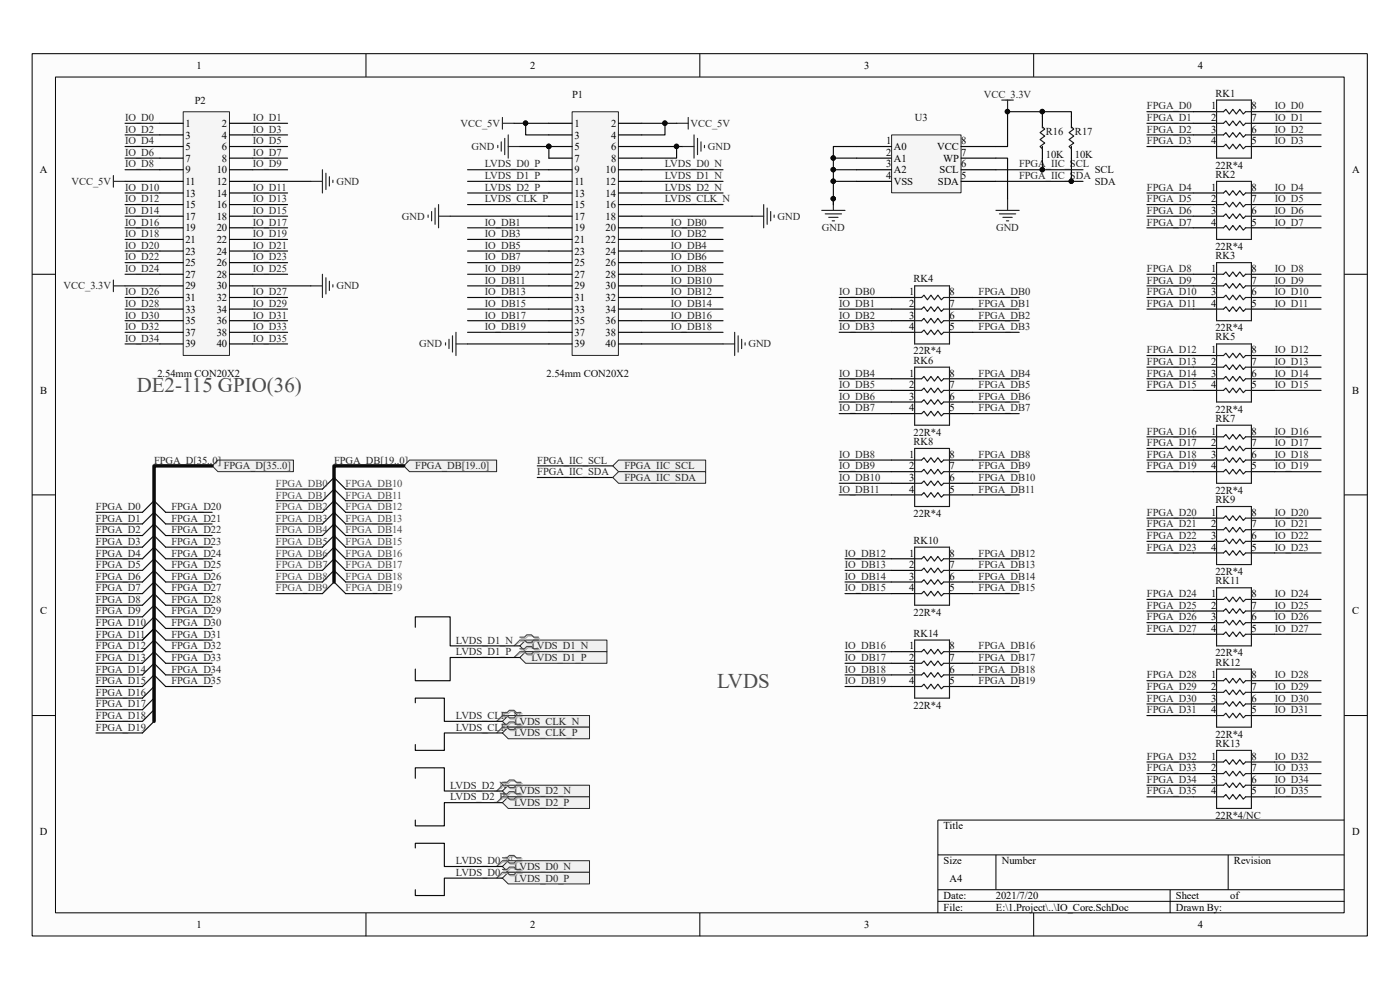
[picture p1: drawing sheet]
<svg xmlns="http://www.w3.org/2000/svg" width="297mm" height="210mm" viewBox="0 0 297 210" stroke-linecap="round" stroke-linejoin="round" font-family="sans-serif">
<path d="M6.9 11.4h283.2v187.1h-283.2z" fill="#fcfcfc"/>
<path d="M6.8 11.4h283.3v187.1h-283.3z" fill="none" stroke="#000" stroke-width=".21"/>
<path d="M11.8 16.4h273.4v177.2h-273.4z" fill="#fcfcfc"/>
<g fill="none" stroke="#000" stroke-width=".21">
<path d="M11.8 16.3h273.4v177.3h-273.4zM77.6 11.4v4.9M148.5 11.4v4.9M219.3 11.4v4.9M6.8 58.2h4.9M285.2 58.2h4.9M6.8 105h4.9M285.2 105h4.9M6.8 151.8h4.9M285.2 151.8h4.9M285.2 174h-86.2v19.7M77.6 193.7v4.9"/>
<path d="M148.5 193.7v4.9M199 181.3h86.2M199 188.7h86.2M199 191.2h86.2M211.3 181.3v7.4M219.3 193.7v4.9M248.2 188.7v5M260.6 181.3v7.4"/>
</g>
<g fill="none" stroke="#0e0e0e" stroke-width=".25">
<path d="M30.2 118.5l2.5-2.4 2.4 2.4M30.2 116.1l2.5-2.5 2.4 2.5M30.2 113.6l2.5-2.5 2.4 2.5M30.2 111.1l2.5-2.4 2.4 2.4M30.2 108.7l2.5-2.5 2.4 2.5M30.2 138.2l2.5-2.4 2.4 2.4M30.2 135.8l2.5-2.5 2.4 2.5M30.2 133.3l2.5-2.5 2.4 2.5M30.2 130.8l2.5-2.4 2.4 2.4M30.2 128.4l2.5-2.5 2.4 2.5M30.2 125.9l2.5-2.4 2.4 2.4M30.2 123.5l2.5-2.5 2.4 2.5"/>
<path d="M30.2 121l2.5-2.5 2.4 2.5M30.2 145.6l2.5-2.4 2.4 2.4M30.2 143.2l2.5-2.5 2.4 2.5M30.2 140.7l2.5-2.5 2.4 2.5M32.7 153l-2.5 2.5M32.7 150.6l-2.5 2.4M32.7 148.1l-2.5 2.5M32.7 145.6l-2.5 2.5"/>
</g>
<path d="M38.9 23.7h9.8v51.7h-9.8z" fill="#f5f5f5"/>
<path d="M38.9 23.7h9.8v51.7h-9.8z" fill="none" stroke="#262626" stroke-width=".21"/>
<g fill="none" stroke="#000" stroke-width=".25">
<path d="M33.9 26.2h4.9M33.9 28.6h4.9M33.9 31.1h4.9M33.9 33.5h4.9M33.9 36h4.9M33.9 38.5h4.9M48.7 26.2h4.9M48.7 28.6h4.9M48.7 31.1h4.9M48.7 33.5h4.9M48.7 36h4.9M48.7 38.5h4.9"/>
<path d="M253.2 26.2h4.9M253.2 28.6h4.9M253.2 31.1h4.9M253.2 23.7h4.9M265.5 26.2h4.9M265.5 28.6h4.9M265.5 31.1h4.9M265.5 23.7h4.9M33.9 40.9h4.9M33.9 43.4h4.9M33.9 45.9h4.9M33.9 48.3h4.9"/>
<path d="M33.9 50.8h4.9M33.9 53.3h4.9M33.9 55.7h4.9M33.9 58.2h4.9M48.7 40.9h4.9M48.7 43.4h4.9M48.7 45.9h4.9M48.7 48.3h4.9M48.7 50.8h4.9M48.7 53.3h4.9M48.7 55.7h4.9M48.7 58.2h4.9"/>
<path d="M253.2 40.9h4.9M253.2 43.4h4.9M253.2 45.9h4.9M253.2 48.3h4.9M253.2 58.2h4.9M265.5 40.9h4.9M265.5 43.4h4.9M265.5 45.9h4.9M265.5 48.3h4.9M265.5 58.2h4.9M33.9 60.6h4.9M33.9 63.1h4.9"/>
<path d="M33.9 65.6h4.9M33.9 68h4.9M33.9 70.5h4.9M33.9 73h4.9M48.7 60.6h4.9M48.7 63.1h4.9M48.7 65.6h4.9M48.7 68h4.9M48.7 70.5h4.9M48.7 73h4.9M189.1 63.1h4.9M189.1 65.6h4.9"/>
<path d="M189.1 68h4.9M189.1 70.5h4.9M201.4 63.1h5M201.4 65.6h5M201.4 68h5M201.4 70.5h5M253.2 60.6h4.9M253.2 63.1h4.9M253.2 65.6h4.9M253.2 75.4h4.9M253.2 77.9h4.9M265.5 60.6h4.9"/>
<path d="M265.5 63.1h4.9M265.5 65.6h4.9M265.5 75.4h4.9M265.5 77.9h4.9M189.1 80.3h4.9M189.1 82.8h4.9M189.1 97.6h4.9M189.1 85.3h4.9M189.1 87.7h4.9M201.4 80.3h5M201.4 82.8h5M201.4 97.6h5"/>
<path d="M201.4 85.3h5M201.4 87.7h5M253.2 80.3h4.9M253.2 82.8h4.9M253.2 92.7h4.9M253.2 95.1h4.9M253.2 97.6h4.9M265.5 80.3h4.9M265.5 82.8h4.9M265.5 92.7h4.9M265.5 95.1h4.9M265.5 97.6h4.9"/>
<path d="M189.1 100.1h4.9M189.1 102.5h4.9M189.1 105h4.9M189.1 118.5h4.9M201.4 100.1h5M201.4 102.5h5M201.4 105h5M201.4 118.5h5M253.2 100.1h4.9M253.2 109.9h4.9M253.2 112.4h4.9M253.2 114.8h4.9"/>
<path d="M253.2 117.3h4.9M265.5 100.1h4.9M265.5 109.9h4.9M265.5 112.4h4.9M265.5 114.8h4.9M265.5 117.3h4.9M189.1 121h4.9M189.1 123.5h4.9M189.1 125.9h4.9M201.4 121h5M201.4 123.5h5M201.4 125.9h5"/>
<path d="M253.2 127.1h4.9M253.2 129.6h4.9M253.2 132.1h4.9M253.2 134.5h4.9M265.5 127.1h4.9M265.5 129.6h4.9M265.5 132.1h4.9M265.5 134.5h4.9M253.2 144.4h4.9M253.2 146.9h4.9M253.2 149.3h4.9M253.2 151.8h4.9"/>
<path d="M265.5 144.4h4.9M265.5 146.9h4.9M265.5 149.3h4.9M265.5 151.8h4.9M253.2 161.6h4.9M253.2 164.1h4.9M253.2 166.6h4.9M253.2 169h4.9M265.5 161.6h4.9M265.5 164.1h4.9M265.5 166.6h4.9M265.5 169h4.9"/>
</g>
<g fill="none" stroke="#262626" stroke-width=".25">
<path d="M24.1 37.2v2.5M24.1 38.5h2.4M65.9 38.5h2.5M68.4 36v4.9M69.1 36.7v3.5M69.9 37.5v2M70.6 38.2v.5M24.1 59.4v2.5M68.4 58.2v4.9M69.1 58.9v3.5M69.9 59.7v1.9M24.1 60.6h2.4"/>
<path d="M65.9 60.6h2.5M70.6 60.4v.5"/>
</g>
<g fill="none" stroke="#1c1c1c" stroke-width=".25">
<path d="M258.1 23.7h1.5l.5-.5 .7 1 .7-1 .8 1 .7-1 .8 1 .4-.5h1.3M258.1 26.2h1.5l.5-.5 .7 .9 .7-.9 .8 .9 .7-.9 .8 .9 .4-.4h1.3M258.1 28.6h1.5l.5-.5 .7 1 .7-1 .8 1 .7-1 .8 1 .4-.5h1.3M258.1 31.1h1.5l.5-.5 .7 1 .7-1 .8 1 .7-1 .8 1 .4-.5h1.3M258.1 21.2h7.4v12.3h-7.4zM258.1 38.5h7.4v12.3h-7.4zM258.1 40.9h1.5l.5-.5 .7 1 .7-1 .8 1 .7-1 .8 1 .4-.5h1.3M258.1 43.4h1.5l.5-.5 .7 1 .7-1 .8 1 .7-1 .8 1 .4-.5h1.3M258.1 45.9h1.5l.5-.5 .7 1 .7-1 .8 1 .7-1 .8 1 .4-.5h1.3M258.1 48.3h1.5l.5-.5 .7 1 .7-1 .8 1 .7-1 .8 1 .4-.5h1.3M258.1 58.2h1.5l.5-.5 .7 1 .7-1 .8 1 .7-1 .8 1 .4-.5h1.3M258.1 55.7h7.4v12.3h-7.4z"/>
<path d="M194 63.1h1.5l.5-.5 .7 1 .8-1 .7 1 .8-1 .7 1 .5-.5h1.2M194 65.6h1.5l.5-.5 .7 1 .8-1 .7 1 .8-1 .7 1 .5-.5h1.2M194 68h1.5l.5-.5 .7 1 .8-1 .7 1 .8-1 .7 1 .5-.5h1.2M194 70.5h1.5l.5-.5 .7 1 .8-1 .7 1 .8-1 .7 1 .5-.5h1.2M194 60.6h7.4v12.4h-7.4zM194 77.9h7.4v12.3h-7.4zM258.1 60.6h1.5l.5-.5 .7 1 .7-1 .8 1 .7-1 .8 1 .4-.5h1.3M258.1 63.1h1.5l.5-.5 .7 1 .7-1 .8 1 .7-1 .8 1 .4-.5h1.3M258.1 65.6h1.5l.5-.5 .7 1 .7-1 .8 1 .7-1 .8 1 .4-.5h1.3M258.1 75.4h1.5l.5-.5 .7 1 .7-1 .8 1 .7-1 .8 1 .4-.5h1.3M258.1 77.9h1.5l.5-.5 .7 1 .7-1 .8 1 .7-1 .8 1 .4-.5h1.3M258.1 73h7.4v12.3h-7.4z"/>
<path d="M194 80.3h1.5l.5-.4 .7 .9 .8-.9 .7 .9 .8-.9 .7 .9 .5-.5h1.2M194 82.8h1.5l.5-.5 .7 1 .8-1 .7 1 .8-1 .7 1 .5-.5h1.2M194 85.3h1.5l.5-.5 .7 1 .8-1 .7 1 .8-1 .7 1 .5-.5h1.2M194 87.7h1.5l.5-.5 .7 1 .8-1 .7 1 .8-1 .7 1 .5-.5h1.2M194 97.6h1.5l.5-.5 .7 1 .8-1 .7 1 .8-1 .7 1 .5-.5h1.2M194 95.1h7.4v12.3h-7.4zM258.1 80.3h1.5l.5-.4 .7 .9 .7-.9 .8 .9 .7-.9 .8 .9 .4-.5h1.3M258.1 82.8h1.5l.5-.5 .7 1 .7-1 .8 1 .7-1 .8 1 .4-.5h1.3M258.1 92.7h1.5l.5-.5 .7 1 .7-1 .8 1 .7-1 .8 1 .4-.5h1.3M258.1 95.1h1.5l.5-.5 .7 1 .7-1 .8 1 .7-1 .8 1 .4-.5h1.3M258.1 97.6h1.5l.5-.5 .7 1 .7-1 .8 1 .7-1 .8 1 .4-.5h1.3M258.1 90.2h7.4v12.3h-7.4z"/>
<path d="M194 100.1h1.5l.5-.5 .7 .9 .8-.9 .7 .9 .8-.9 .7 .9 .5-.4h1.2M194 102.5h1.5l.5-.5 .7 1 .8-1 .7 1 .8-1 .7 1 .5-.5h1.2M194 105h1.5l.5-.5 .7 1 .8-1 .7 1 .8-1 .7 1 .5-.5h1.2M194 118.5h1.5l.5-.5 .7 1 .8-1 .7 1 .8-1 .7 1 .5-.5h1.2M194 116.1h7.4v12.3h-7.4zM258.1 100.1h1.5l.5-.5 .7 .9 .7-.9 .8 .9 .7-.9 .8 .9 .4-.4h1.3M258.1 109.9h1.5l.5-.5 .7 1 .7-1 .8 1 .7-1 .8 1 .4-.5h1.3M258.1 112.4h1.5l.5-.5 .7 1 .7-1 .8 1 .7-1 .8 1 .4-.5h1.3M258.1 114.8h1.5l.5-.5 .7 1 .7-1 .8 1 .7-1 .8 1 .4-.5h1.3M258.1 117.3h1.5l.5-.5 .7 1 .7-1 .8 1 .7-1 .8 1 .4-.5h1.3M258.1 107.4h7.4v12.4h-7.4zM194 121h1.5l.5-.5 .7 1 .8-1 .7 1 .8-1 .7 1 .5-.5h1.2"/>
<path d="M194 123.5h1.5l.5-.5 .7 .9 .8-.9 .7 .9 .8-.9 .7 .9 .5-.4h1.2M194 125.9h1.5l.5-.5 .7 1 .8-1 .7 1 .8-1 .7 1 .5-.5h1.2M258.1 127.1h1.5l.5-.4 .7 .9 .7-.9 .8 .9 .7-.9 .8 .9 .4-.5h1.3M258.1 129.6h1.5l.5-.5 .7 1 .7-1 .8 1 .7-1 .8 1 .4-.5h1.3M258.1 132.1h1.5l.5-.5 .7 1 .7-1 .8 1 .7-1 .8 1 .4-.5h1.3M258.1 134.5h1.5l.5-.5 .7 1 .7-1 .8 1 .7-1 .8 1 .4-.5h1.3M258.1 124.7h7.4v12.3h-7.4zM258.1 144.4h1.5l.5-.5 .7 1 .7-1 .8 1 .7-1 .8 1 .4-.5h1.3M258.1 146.9h1.5l.5-.5 .7 .9 .7-.9 .8 .9 .7-.9 .8 .9 .4-.4h1.3M258.1 149.3h1.5l.5-.5 .7 1 .7-1 .8 1 .7-1 .8 1 .4-.5h1.3M258.1 151.8h1.5l.5-.5 .7 1 .7-1 .8 1 .7-1 .8 1 .4-.5h1.3M258.1 141.9h7.4v12.3h-7.4z"/>
<path d="M258.1 159.2h7.4v12.3h-7.4zM258.1 161.6h1.5l.5-.5 .7 1 .7-1 .8 1 .7-1 .8 1 .4-.5h1.3M258.1 164.1h1.5l.5-.5 .7 1 .7-1 .8 1 .7-1 .8 1 .4-.5h1.3M258.1 166.6h1.5l.5-.5 .7 1 .7-1 .8 1 .7-1 .8 1 .4-.5h1.3M258.1 169h1.5l.5-.5 .7 1 .7-1 .8 1 .7-1 .8 1 .4-.5h1.3"/>
</g>
<g fill="#f0f0f0" stroke="#262626" stroke-width=".21">
<path d="M111.5 135.8h17.3v2.4h-17.3l-1.2-1.2z" fill-rule="evenodd"/>
<path d="M111.5 138.2h17.3v2.5h-17.3l-1.2-1.2z" fill-rule="evenodd"/>
<path d="M106.6 153l1.2-1.2h17.3v2.4h-17.3z" fill-rule="evenodd"/>
<path d="M106.6 155.5l1.2-1.3h17.3v2.5h-17.3z" fill-rule="evenodd"/>
<path d="M106.6 167.8l1.2-1.2h17.3v2.4h-17.3z" fill-rule="evenodd"/>
<path d="M106.6 170.3l1.2-1.3h17.3v2.5h-17.3z" fill-rule="evenodd"/>
<path d="M106.6 183.8l1.2-1.2h17.3v2.4h-17.3z" fill-rule="evenodd"/>
<path d="M106.6 186.3l1.2-1.3h17.3v2.5h-17.3z" fill-rule="evenodd"/>
<path d="M46.2 97.6h16v2.5h-16l-1.2-1.3z" fill-rule="evenodd"/>
</g>
<g fill="none" stroke="#aeaeae" stroke-width=".25">
<path d="M110.5 135.4h1l.5-.5h1l.5 .5h1M110.5 136h1l.5 .5h1l.5-.5h1M110.5 137.9h1l.5-.5h1l.5 .5h1M110.5 138.5h1l.5 .5h1l.5-.5h1M106.8 151.4h1l.5-.5h1l.5 .5h1M106.8 152h1l.5 .5h1l.5-.5h1M106.8 153.9h1l.5-.5h1l.5 .5h1M106.8 154.5h1l.5 .5h1l.5-.5h1M106.8 166.2h1l.5-.5h1l.5 .5h1M106.8 166.8h1l.5 .5h1l.5-.5h1M106.8 168.7h1l.5-.5h1l.5 .5h1M106.8 169.3h1l.5 .5h1l.5-.5h1"/>
<path d="M106.8 182.2h1l.5-.5h1l.5 .5h1M106.8 182.8h1l.5 .5h1l.5-.5h1M106.8 184.7h1l.5-.5h1l.5 .5h1M106.8 185.3h1l.5 .5h1l.5-.5h1"/>
</g>
<path d="M110.5 136l-1.5 1M110.5 138.5l-1.5 1M106.8 152l-1.4 1M106.8 154.5l-1.4 1M106.8 166.8l-1.4 1M106.8 169.3l-1.4 1M106.8 182.8l-1.4 1M106.8 185.3l-1.4 1" fill="none" stroke="#aeaeae" stroke-width=".21"/>
<g fill="none" stroke="#4c4c4c" stroke-width=".25">
<path d="M110.3 135.2h1l.5-.5h.9l.5 .5h1M110.3 135.8h1l.5 .5h.9l.5-.5h1M110.3 137.6h1l.5-.5h.9l.5 .5h1M110.3 138.2h1l.5 .5h.9l.5-.5h1M106.6 151.2h1l.5-.5h.9l.5 .5h1M106.6 151.8h1l.5 .5h.9l.5-.5h1M106.6 153.6h1l.5-.5h.9l.5 .5h1M106.6 154.2h1l.5 .5h.9l.5-.5h1M106.6 165.9h1l.5-.4h.9l.5 .4h1M106.6 166.6h1l.5 .5h.9l.5-.5h1M106.6 168.4h1l.5-.5h.9l.5 .5h1M106.6 169h1l.5 .5h.9l.5-.5h1"/>
<path d="M106.6 182h1l.5-.5h.9l.5 .5h1M106.6 182.6h1l.5 .5h.9l.5-.5h1M106.6 184.4h1l.5-.5h.9l.5 .5h1M106.6 185h1l.5 .5h.9l.5-.5h1"/>
</g>
<path d="M110.3 135.8l-1.3 1.2M110.3 138.2l-1.3 1.3M106.6 151.8l-1.2 1.2M106.6 154.2l-1.2 1.3M106.6 166.6l-1.2 1.2M106.6 169l-1.2 1.3M106.6 182.6l-1.2 1.2M106.6 185l-1.2 1.3" fill="none" stroke="#4c4c4c" stroke-width=".21"/>
<path d="M189.2 28.7h14.7v12.2h-14.7z" fill="#f5f5f5"/>
<path d="M189.1 28.6h14.8v12.3h-14.8z" fill="none" stroke="#262626" stroke-width=".21"/>
<path d="M181.7 31.1h7.4M181.7 33.5h7.4M181.7 36h7.4M181.7 38.5h7.4M203.9 31.1h7.4M203.9 33.5h7.4M203.9 36h7.4M203.9 38.5h7.4M221.1 24.7v2.4M221.1 31.1v2.4M227.3 24.7v2.4M227.3 31.1v2.4" fill="none" stroke="#000" stroke-width=".25"/>
<g fill="none" stroke="#262626" stroke-width=".25">
<path d="M106.6 26.2h2.4M106.6 24.9v2.5M143.5 26.2h2.5M146 24.9v2.5M212.5 21.2h2.5M213.7 21.2v2.5M174.3 44.6h5M175.1 45.4h3.4M175.8 46.1h2M176.5 46.8h.5M176.8 42.2v2.4M211.3 44.6h4.9"/>
<path d="M212 45.4h3.5M212.8 46.1h1.9M213.5 46.8h.5M213.7 42.2v2.4"/>
</g>
<g fill="#0e0e0e" stroke="#0e0e0e" stroke-width=".21">
<circle cx="213.7" cy="23.7" r=".47"/>
<circle cx="176.8" cy="42.1" r=".47"/>
</g>
<path d="M221.1 26.9l.5 .5-1 .7 1 .8-1 .7 1 .7-1 .8 .5 .5M227.3 26.9l.5 .5-1 .7 1 .8-1 .7 1 .7-1 .8 .5 .5" fill="none" stroke="#1c1c1c" stroke-width=".25"/>
<path d="M121.4 23.7h9.8v51.7h-9.8z" fill="#f5f5f5"/>
<path d="M121.4 23.7h9.8v51.7h-9.8z" fill="none" stroke="#262626" stroke-width=".21"/>
<g fill="none" stroke="#000" stroke-width=".25">
<path d="M116.4 26.2h5M116.4 28.6h5M116.4 31.1h5M116.4 33.5h5M116.4 36h5M116.4 38.5h5M131.2 26.2h4.9M131.2 28.6h4.9M131.2 31.1h4.9M131.2 33.5h4.9M131.2 36h4.9M131.2 38.5h4.9"/>
<path d="M116.4 40.9h5M116.4 43.4h5M116.4 45.9h5M116.4 48.3h5M116.4 50.8h5M116.4 53.3h5M116.4 55.7h5M116.4 58.2h5M131.2 40.9h4.9M131.2 43.4h4.9M131.2 45.9h4.9M131.2 48.3h4.9"/>
<path d="M131.2 50.8h4.9M131.2 53.3h4.9M131.2 55.7h4.9M131.2 58.2h4.9M116.4 60.6h5M116.4 63.1h5M116.4 65.6h5M116.4 68h5M116.4 70.5h5M116.4 73h5M131.2 60.6h4.9M131.2 63.1h4.9"/>
<path d="M131.2 65.6h4.9M131.2 68h4.9M131.2 70.5h4.9M131.2 73h4.9M189.1 138.2h4.9M201.4 138.2h5M189.1 140.7h4.9M189.1 143.2h4.9M189.1 145.6h4.9M201.4 140.7h5M201.4 143.2h5M201.4 145.6h5"/>
</g>
<circle cx="116.4" cy="31.1" r=".47" fill="#0e0e0e" stroke="#0e0e0e" stroke-width=".21"/>
<g fill="none" stroke="#262626" stroke-width=".25">
<path d="M105.6 30.8v.5M106.3 30.1v2M107.1 29.4v3.4M107.8 31.1h2.5M107.8 28.6v4.9M144.8 31.1h2.4M147.2 28.6v4.9M148 29.4v3.4M148.7 30.1v2M149.4 30.8v.5M90.8 45.6v.5M91.6 44.9v1.9"/>
<path d="M92.3 44.1v3.5M93 45.9h2.5M93 43.4v4.9M159.5 45.9h2.5M162 43.4v4.9M162.8 44.1v3.5M163.5 44.9v1.9M164.2 45.6v.5"/>
</g>
<path d="M194 138.2h1.5l.5-.5 .7 1 .8-1 .7 1 .8-1 .7 1 .5-.5h1.2M194 135.8h7.4v12.3h-7.4zM194 140.7h1.5l.5-.5 .7 1 .8-1 .7 1 .8-1 .7 1 .5-.5h1.2M194 143.2h1.5l.5-.5 .7 1 .8-1 .7 1 .8-1 .7 1 .5-.5h1.2M194 145.6h1.5l.5-.5 .7 1 .8-1 .7 1 .8-1 .7 1 .5-.5h1.2" fill="none" stroke="#1c1c1c" stroke-width=".25"/>
<path d="M85.6 98.8l1.3-1.2h18.5v2.5h-18.5z" fill-rule="evenodd" fill="#f0f0f0" stroke="#262626" stroke-width=".21"/>
<g fill="none" stroke="#0e0e0e" stroke-width=".25">
<path d="M26.5 26.2h7.4M26.5 28.6h7.4M26.5 31.1h7.4M26.5 33.5h7.4M26.5 36h7.4M26.5 38.5h7.4M53.6 26.2h7.4M53.6 28.6h7.4M53.6 31.1h7.4M53.6 33.5h7.4M53.6 36h7.4M53.6 38.5h12.3"/>
<path d="M99.2 36h17.2M99.2 38.5h17.2M109 26.2h7.4M110.3 31.1h6.1v2.4M111.5 26.2v2.4h4.9M136.1 26.2h7.4M136.1 31.1h8.7M136.1 36h17.3M136.1 38.5h17.3M141.1 26.2v2.4h-5M143.5 31.1v2.4h-7.4M176.8 33.5h4.9"/>
<path d="M176.8 36h4.9M176.8 38.5h4.9M181.7 31.1h-4.9v12.3M211.3 33.5h2.4v8.7M211.3 36h18.5M211.3 38.5h16M221.1 23.7v1M221.1 33.5v2.5M227.3 24.7v-1h-13.6v7.4h-2.4M227.3 33.5v5h2.5M243.3 26.2h9.9M243.3 28.6h9.9"/>
<path d="M243.3 31.1h9.9M243.3 23.7h9.9M270.4 26.2h9.9M270.4 28.6h9.9M270.4 31.1h9.9M270.4 23.7h9.9M26.5 40.9h7.4M26.5 43.4h7.4M26.5 45.9h7.4M26.5 48.3h7.4M26.5 50.8h7.4M26.5 53.3h7.4"/>
<path d="M26.5 55.7h7.4M26.5 58.2h7.4M53.6 40.9h7.4M53.6 43.4h7.4M53.6 45.9h7.4M53.6 48.3h7.4M53.6 50.8h7.4M53.6 53.3h7.4M53.6 55.7h7.4M53.6 58.2h7.4M95.5 45.9h20.9M99.2 40.9h17.2"/>
<path d="M99.2 43.4h17.2M99.2 48.3h17.2M99.2 50.8h17.2M99.2 53.3h17.2M99.2 55.7h17.2M99.2 58.2h17.2M136.1 40.9h17.3M136.1 43.4h17.3M136.1 45.9h23.4M136.1 48.3h17.3M136.1 50.8h17.3M136.1 53.3h17.3"/>
<path d="M136.1 55.7h17.3M136.1 58.2h17.3M243.3 40.9h9.9M243.3 43.4h9.9M243.3 45.9h9.9M243.3 48.3h9.9M243.3 58.2h9.9M270.4 40.9h9.9M270.4 43.4h9.9M270.4 45.9h9.9M270.4 48.3h9.9M270.4 58.2h9.9"/>
<path d="M26.5 60.6h7.4M26.5 63.1h7.4M26.5 65.6h7.4M26.5 68h7.4M26.5 70.5h7.4M26.5 73h7.4M53.6 60.6h12.3M53.6 63.1h7.4M53.6 65.6h7.4M53.6 68h7.4M53.6 70.5h7.4M53.6 73h7.4"/>
<path d="M99.2 60.6h17.2M99.2 63.1h17.2M99.2 65.6h17.2M99.2 68h17.2M99.2 70.5h17.2M99.2 73h17.2M136.1 60.6h17.3M136.1 63.1h17.3M136.1 65.6h17.3M136.1 68h17.3M136.1 70.5h17.3M136.1 73h17.3"/>
<path d="M178 63.1h11.1M178 65.6h11.1M178 68h11.1M178 70.5h11.1M206.4 63.1h9.8M206.4 65.6h9.8M206.4 68h9.8M206.4 70.5h9.8M243.3 60.6h9.9M243.3 63.1h9.9M243.3 65.6h9.9M243.3 75.4h9.9"/>
<path d="M243.3 77.9h9.9M270.4 60.6h9.9M270.4 63.1h9.9M270.4 65.6h9.9M270.4 75.4h9.9M270.4 77.9h9.9M114 98.8h16M178 80.3h11.1M178 82.8h11.1M178 97.6h11.1M178 85.3h11.1M178 87.7h11.1"/>
<path d="M206.4 80.3h9.8M206.4 82.8h9.8M206.4 97.6h9.8M206.4 85.3h9.8M206.4 87.7h9.8M243.3 80.3h9.9M243.3 82.8h9.9M243.3 92.7h9.9M243.3 95.1h9.9M243.3 97.6h9.9M270.4 80.3h9.9M270.4 82.8h9.9"/>
<path d="M270.4 92.7h9.9M270.4 95.1h9.9M270.4 97.6h9.9M20.4 108.7h9.8M20.4 111.1h9.8M20.4 113.6h9.8M20.4 116.1h9.8M20.4 118.5h9.8M35.1 108.7h9.9M35.1 111.1h9.9M35.1 113.6h9.9M35.1 116.1h9.9"/>
<path d="M35.1 118.5h9.9M58.5 103.7h9.9l2.5-2.4 2.4 2.4h9.9M58.5 106.2h9.9l2.5-2.5 2.4 2.5h9.9M58.5 108.7h9.9l2.5-2.5 2.4 2.5h9.9M58.5 111.1h9.9l2.5-2.4 2.4 2.4h9.9M58.5 113.6h9.9l2.5-2.5 2.4 2.5h9.9M58.5 116.1h9.9l2.5-2.5 2.4 2.5h9.9M58.5 118.5h9.9l2.5-2.4 2.4 2.4h9.9M114 101.3h16M178 100.1h11.1M178 102.5h11.1M178 105h11.1"/>
<path d="M179.3 118.5h9.8M206.4 118.5h9.8M206.4 100.1h9.8M206.4 102.5h9.8M206.4 105h9.8M243.3 100.1h9.9M243.3 109.9h9.9M243.3 112.4h9.9M243.3 114.8h9.9M243.3 117.3h9.9M270.4 100.1h9.9M270.4 109.9h9.9"/>
<path d="M270.4 112.4h9.9M270.4 114.8h9.9M270.4 117.3h9.9M20.4 121h9.8M20.4 123.5h9.8M20.4 125.9h9.8M20.4 128.4h9.8M20.4 130.8h9.8M20.4 133.3h9.8M20.4 135.8h9.8M20.4 138.2h9.8M35.1 121h9.9"/>
<path d="M35.1 123.5h9.9M35.1 125.9h9.9M35.1 128.4h9.9M35.1 130.8h9.9M35.1 133.3h9.9M35.1 135.8h9.9M35.1 138.2h9.9M58.5 121h9.9l2.5-2.5 2.4 2.5h9.9M58.5 123.5h9.9l2.5-2.5 2.4 2.5h9.9M58.5 125.9h9.9l2.5-2.4 2.4 2.4h9.9M88.1 133.1v-2.3h7.4v6.2h14.8M110.3 139.5h-14.8v4.9h-7.4v-2.5"/>
<path d="M179.3 121h9.8M179.3 123.5h9.8M179.3 125.9h9.8M179.3 138.2h9.8M206.4 121h9.8M206.4 123.5h9.8M206.4 125.9h9.8M206.4 138.2h9.8M243.3 127.1h9.9M243.3 129.6h9.9M243.3 132.1h9.9M243.3 134.5h9.9"/>
<path d="M270.4 127.1h9.9M270.4 129.6h9.9M270.4 132.1h9.9M270.4 134.5h9.9M20.4 140.7h9.8M20.4 143.2h9.8M20.4 145.6h9.8M20.4 148.1h9.8M20.4 150.6h9.8M20.4 153h9.8M20.4 155.5h9.8M35.1 140.7h9.9"/>
<path d="M35.1 143.2h9.9M35.1 145.6h9.9M88.1 149.1v-1h6.2v4.9h12.3M106.6 155.5h-12.3v3.7h-6.2v-1.3M179.3 140.7h9.8M179.3 143.2h9.8M179.3 145.6h9.8M206.4 140.7h9.8M206.4 143.2h9.8M206.4 145.6h9.8M243.3 151.8h9.9M243.3 144.4h9.9"/>
<path d="M243.3 146.9h9.9M243.3 149.3h9.9M270.4 151.8h9.9M270.4 144.4h9.9M270.4 146.9h9.9M270.4 149.3h9.9M88.1 165.1v-2.2h6.2v4.9h12.3M88.1 179.9v-1h6.2v4.9h12.3M106.6 170.3h-12.3v4.9h-6.2v-1.2M243.3 161.6h9.9M243.3 164.1h9.9M243.3 166.6h9.9"/>
<path d="M243.3 169h9.9M270.4 161.6h9.9M270.4 164.1h9.9M270.4 166.6h9.9M270.4 169h9.9M106.6 186.3h-12.3v3.7h-6.2v-1.3"/>
</g>
<g fill="#0e0e0e" stroke="#0e0e0e" stroke-width=".21">
<circle cx="141" cy="26.1" r=".47"/>
<circle cx="111.5" cy="26.1" r=".47"/>
<circle cx="176.8" cy="33.5" r=".47"/>
<circle cx="176.8" cy="36" r=".47"/>
<circle cx="176.8" cy="38.4" r=".47"/>
<circle cx="176.8" cy="42.1" r=".47"/>
<circle cx="221.1" cy="36" r=".47"/>
<circle cx="227.3" cy="38.4" r=".47"/>
<circle cx="213.7" cy="23.7" r=".47"/>
<circle cx="221.1" cy="23.7" r=".47"/>
<circle cx="116.4" cy="31.1" r=".47"/>
<circle cx="143.5" cy="31.1" r=".47"/>
</g>
<path d="M45 98.8h-12.3v54.2M85.6 98.8h-14.7v24.7" fill="none" stroke="#0e0e0e" stroke-width=".74"/>
<g fill="#f0f0f0" stroke="#262626" stroke-width=".21">
<path d="M130 98.8l1.2-1.2h18.5v2.5h-18.5z" fill-rule="evenodd"/>
<path d="M130 101.3l1.2-1.2h18.5v2.4h-18.5z" fill-rule="evenodd"/>
</g>
<path d="M94.5 72.7v.5M95.3 72v1.9M96 71.2v3.5M96.7 73h2.5M96.7 70.5v4.9M153.4 73h2.5M155.9 70.5v4.9M156.6 71.2v3.5M157.3 72v1.9M158.1 72.7v.5" fill="none" stroke="#262626" stroke-width=".25"/>
<g font-size="4.4" fill="#4c4c4c">
<text x="29" y="83.1">DE2-115 GPIO(36)</text>
<text x="152.1" y="145.9">LVDS</text>
</g>
<g font-size="2.2">
<text x="41.7" y="14.6">1</text>
<text x="112.5" y="14.6">2</text>
<text x="183.3" y="14.6">3</text>
<text x="254.1" y="14.6">4</text>
<text x="257" y="23.2">1</text>
<text x="265.5" y="23.2">8</text>
<text x="39.3" y="26.9">1</text>
<text x="39.3" y="29.4">3</text>
<text x="47.1" y="26.9">2</text>
<text x="47.1" y="29.4">4</text>
<text x="121.9" y="26.9">1</text>
<text x="121.9" y="29.4">3</text>
<text x="129.6" y="26.9">2</text>
<text x="129.6" y="29.4">4</text>
<text x="257" y="25.7">2</text>
<text x="257" y="28.2">3</text>
<text x="265.5" y="25.7">7</text>
<text x="265.5" y="28.2">6</text>
<text x="39.3" y="31.8">5</text>
<text x="39.3" y="34.3">7</text>
<text x="47.1" y="31.8">6</text>
<text x="47.1" y="34.3">8</text>
<text x="121.9" y="31.8">5</text>
<text x="121.9" y="34.3">7</text>
<text x="129.6" y="31.8">6</text>
<text x="129.6" y="34.3">8</text>
<text x="188" y="30.6">1</text>
<text x="188" y="33.1">2</text>
<text x="188" y="35.5">3</text>
<text x="189.6" y="31.8">A0</text>
<text x="189.6" y="34.3">A1</text>
<text x="198.8" y="31.8">VCC</text>
<text x="200.1" y="34.3">WP</text>
<text x="203.9" y="35.5">6</text>
<text x="203.9" y="33.1">7</text>
<text x="203.9" y="30.6">8</text>
<text x="257" y="30.6">4</text>
<text x="265.5" y="30.6">5</text>
<text x="8.5" y="36.7">A</text>
<text x="39.3" y="36.7">9</text>
<text x="39.3" y="39.2">11</text>
<text x="39.3" y="41.7">13</text>
<text x="46" y="36.7">10</text>
<text x="46" y="39.2">12</text>
<text x="46" y="41.7">14</text>
<text x="121.9" y="36.7">9</text>
<text x="121.9" y="39.2">11</text>
<text x="121.9" y="41.7">13</text>
<text x="128.5" y="36.7">10</text>
<text x="128.5" y="39.2">12</text>
<text x="128.5" y="41.7">14</text>
<text x="188" y="38">4</text>
<text x="189.6" y="36.7">A2</text>
<text x="189.6" y="39.2">VSS</text>
<text x="199" y="39.2">SDA</text>
<text x="199.3" y="36.7">SCL</text>
<text x="203.9" y="38">5</text>
<text x="257" y="40.5">1</text>
<text x="265.5" y="40.5">8</text>
<text x="286.8" y="36.7">A</text>
<text x="39.3" y="44.2">15</text>
<text x="39.3" y="46.6">17</text>
<text x="46" y="44.2">16</text>
<text x="46" y="46.6">18</text>
<text x="121.9" y="44.2">15</text>
<text x="121.9" y="46.6">17</text>
<text x="128.5" y="44.2">16</text>
<text x="128.5" y="46.6">18</text>
<text x="257" y="42.9">2</text>
<text x="257" y="45.4">3</text>
<text x="257" y="47.8">4</text>
<text x="265.5" y="42.9">7</text>
<text x="265.5" y="45.4">6</text>
<text x="265.5" y="47.8">5</text>
<text x="39.3" y="49.1">19</text>
<text x="39.3" y="51.5">21</text>
<text x="46" y="49.1">20</text>
<text x="46" y="51.5">22</text>
<text x="121.9" y="49.1">19</text>
<text x="121.9" y="51.5">21</text>
<text x="128.5" y="49.1">20</text>
<text x="128.5" y="51.5">22</text>
<text x="39.3" y="54">23</text>
<text x="39.3" y="56.5">25</text>
<text x="39.3" y="58.9">27</text>
<text x="46" y="54">24</text>
<text x="46" y="56.5">26</text>
<text x="46" y="58.9">28</text>
<text x="121.9" y="54">23</text>
<text x="121.9" y="56.5">25</text>
<text x="121.9" y="58.9">27</text>
<text x="128.5" y="54">24</text>
<text x="128.5" y="56.5">26</text>
<text x="128.5" y="58.9">28</text>
<text x="257" y="57.7">1</text>
<text x="265.5" y="57.7">8</text>
<text x="39.3" y="61.4">29</text>
<text x="39.3" y="63.8">31</text>
<text x="46" y="61.4">30</text>
<text x="46" y="63.8">32</text>
<text x="121.9" y="61.4">29</text>
<text x="121.9" y="63.8">31</text>
<text x="128.5" y="61.4">30</text>
<text x="128.5" y="63.8">32</text>
<text x="192.9" y="62.6">1</text>
<text x="192.9" y="65.1">2</text>
<text x="201.4" y="62.6">8</text>
<text x="201.4" y="65.1">7</text>
<text x="257" y="60.2">2</text>
<text x="257" y="62.6">3</text>
<text x="257" y="65.1">4</text>
<text x="265.5" y="60.2">7</text>
<text x="265.5" y="62.6">6</text>
<text x="265.5" y="65.1">5</text>
<text x="39.3" y="66.3">33</text>
<text x="39.3" y="68.8">35</text>
<text x="39.3" y="71.2">37</text>
<text x="46" y="66.3">34</text>
<text x="46" y="68.8">36</text>
<text x="46" y="71.2">38</text>
<text x="121.9" y="66.3">33</text>
<text x="121.9" y="68.8">35</text>
<text x="121.9" y="71.2">37</text>
<text x="128.5" y="66.3">34</text>
<text x="128.5" y="68.8">36</text>
<text x="128.5" y="71.2">38</text>
<text x="192.9" y="67.6">3</text>
<text x="192.9" y="70">4</text>
<text x="201.4" y="67.6">6</text>
<text x="201.4" y="70">5</text>
<text x="39.3" y="73.7">39</text>
<text x="46" y="73.7">40</text>
<text x="121.9" y="73.7">39</text>
<text x="128.5" y="73.7">40</text>
<text x="257" y="74.9">1</text>
<text x="257" y="77.4">2</text>
<text x="265.5" y="74.9">8</text>
<text x="265.5" y="77.4">7</text>
<text x="8.6" y="83.6">B</text>
<text x="192.9" y="79.9">1</text>
<text x="192.9" y="82.3">2</text>
<text x="201.4" y="79.9">8</text>
<text x="201.4" y="82.3">7</text>
<text x="257" y="79.9">3</text>
<text x="257" y="82.3">4</text>
<text x="265.5" y="79.9">6</text>
<text x="265.5" y="82.3">5</text>
<text x="286.9" y="83.6">B</text>
<text x="192.9" y="84.8">3</text>
<text x="192.9" y="87.2">4</text>
<text x="201.4" y="84.8">6</text>
<text x="201.4" y="87.2">5</text>
<text x="257" y="92.2">1</text>
<text x="257" y="94.7">2</text>
<text x="265.5" y="92.2">8</text>
<text x="265.5" y="94.7">7</text>
<text x="192.9" y="97.1">1</text>
<text x="192.9" y="99.6">2</text>
<text x="201.4" y="97.1">8</text>
<text x="201.4" y="99.6">7</text>
<text x="257" y="97.1">3</text>
<text x="257" y="99.6">4</text>
<text x="265.5" y="97.1">6</text>
<text x="265.5" y="99.6">5</text>
<text x="192.9" y="102">3</text>
<text x="192.9" y="104.5">4</text>
<text x="201.4" y="102">6</text>
<text x="201.4" y="104.5">5</text>
<text x="257" y="109.4">1</text>
<text x="257" y="111.9">2</text>
<text x="265.5" y="109.4">8</text>
<text x="265.5" y="111.9">7</text>
<text x="192.9" y="118.1">1</text>
<text x="201.4" y="118.1">8</text>
<text x="257" y="114.3">3</text>
<text x="257" y="116.8">4</text>
<text x="265.5" y="114.3">6</text>
<text x="265.5" y="116.8">5</text>
<text x="192.9" y="120.5">2</text>
<text x="192.9" y="123">3</text>
<text x="192.9" y="125.4">4</text>
<text x="201.4" y="120.5">7</text>
<text x="201.4" y="123">6</text>
<text x="201.4" y="125.4">5</text>
<text x="8.6" y="130.3">C</text>
<text x="257" y="126.7">1</text>
<text x="257" y="129.1">2</text>
<text x="257" y="131.6">3</text>
<text x="265.5" y="126.7">8</text>
<text x="265.5" y="129.1">7</text>
<text x="265.5" y="131.6">6</text>
<text x="286.9" y="130.3">C</text>
<text x="192.9" y="137.8">1</text>
<text x="201.4" y="137.8">8</text>
<text x="257" y="134.1">4</text>
<text x="265.5" y="134.1">5</text>
<text x="192.9" y="140.2">2</text>
<text x="192.9" y="142.7">3</text>
<text x="201.4" y="140.2">7</text>
<text x="201.4" y="142.7">6</text>
<text x="257" y="143.9">1</text>
<text x="265.5" y="143.9">8</text>
<text x="192.9" y="145.2">4</text>
<text x="201.4" y="145.2">5</text>
<text x="257" y="146.4">2</text>
<text x="257" y="148.8">3</text>
<text x="265.5" y="146.4">7</text>
<text x="265.5" y="148.8">6</text>
<text x="257" y="151.3">4</text>
<text x="265.5" y="151.3">5</text>
<text x="257" y="161.2">1</text>
<text x="265.5" y="161.2">8</text>
<text x="257" y="163.6">2</text>
<text x="257" y="166.1">3</text>
<text x="265.5" y="163.6">7</text>
<text x="265.5" y="166.1">6</text>
<text x="257" y="168.5">4</text>
<text x="265.5" y="168.5">5</text>
<text x="8.5" y="177.2">D</text>
<text x="200.2" y="175.9">Title</text>
<text x="286.8" y="177.2">D</text>
<text x="200.2" y="183.3">Size</text>
<text x="212.5" y="183.3">Number</text>
<text x="261.8" y="183.3">Revision</text>
<text x="200.2" y="190.7">Date:</text>
<text x="201.4" y="187">A4</text>
<text x="211.3" y="190.7">2021/7/20</text>
<text x="249.5" y="190.7">Sheet</text>
<text x="261" y="190.7">of</text>
<text x="41.7" y="196.9">1</text>
<text x="112.5" y="196.9">2</text>
<text x="183.3" y="196.9">3</text>
<text x="200.2" y="193.2">File:</text>
<text x="211.3" y="193.2">E:\1.Project\..\IO_Core.SchDoc</text>
<text x="249.5" y="193.2">Drawn By:</text>
<text x="254.1" y="196.9">4</text>
</g>
<g font-size="2.2" fill="#0e0e0e">
<text x="41.3" y="22">P2</text>
<text x="121.4" y="20.7">P1</text>
<text x="257.8" y="20.5">RK1</text>
<text x="194.1" y="25.7">U3</text>
<text x="221.9" y="28.6">R16</text>
<text x="228" y="28.6">R17</text>
<text x="221.9" y="33.6">10K</text>
<text x="228" y="33.6">10K</text>
<text x="257.8" y="35.8">22R*4</text>
<text x="232.2" y="36.7">SCL</text>
<text x="232.2" y="39.2">SDA</text>
<text x="257.8" y="37.8">RK2</text>
<text x="257.8" y="53">22R*4</text>
<text x="193.8" y="59.9">RK4</text>
<text x="257.8" y="55">RK3</text>
<text x="257.8" y="70.3">22R*4</text>
<text x="193.8" y="75.2">22R*4</text>
<text x="193.8" y="77.2">RK6</text>
<text x="257.8" y="72.2">RK5</text>
<text x="33.4" y="79.9">2.54mm CON20X2</text>
<text x="115.9" y="79.9">2.54mm CON20X2</text>
<text x="257.8" y="87.5">22R*4</text>
<text x="257.8" y="89.5">RK7</text>
<text x="193.8" y="92.4">22R*4</text>
<text x="193.8" y="94.4">RK8</text>
<text x="257.8" y="104.7">22R*4</text>
<text x="257.8" y="106.7">RK9</text>
<text x="193.8" y="109.7">22R*4</text>
<text x="193.8" y="115.3">RK10</text>
<text x="257.8" y="122">22R*4</text>
<text x="257.8" y="124">RK11</text>
<text x="193.8" y="130.6">22R*4</text>
<text x="193.8" y="135">RK14</text>
<text x="257.8" y="139.2">22R*4</text>
<text x="257.8" y="141.2">RK12</text>
<text x="193.8" y="150.3">22R*4</text>
<text x="257.8" y="156.5">22R*4</text>
<text x="257.8" y="158.5">RK13</text>
<text x="257.8" y="173.7">22R*4/NC</text>
</g>
<g font-size="2.2" fill="#262626">
<text x="208.7" y="20.7">VCC_3.3V</text>
<text x="243.3" y="23.2">FPGA_D0</text>
<text x="270.4" y="23.2">IO_D0</text>
<text x="26.5" y="25.7">IO_D0</text>
<text x="26.5" y="28.2">IO_D2</text>
<text x="53.6" y="25.7">IO_D1</text>
<text x="53.6" y="28.2">IO_D3</text>
<text x="97.7" y="26.9">VCC_5V</text>
<text x="146.5" y="26.9">VCC_5V</text>
<text x="243.3" y="25.7">FPGA_D1</text>
<text x="243.3" y="28.2">FPGA_D2</text>
<text x="270.4" y="25.7">IO_D1</text>
<text x="270.4" y="28.2">IO_D2</text>
<text x="26.5" y="30.6">IO_D4</text>
<text x="26.5" y="33.1">IO_D6</text>
<text x="26.5" y="35.5">IO_D8</text>
<text x="53.6" y="30.6">IO_D5</text>
<text x="53.6" y="33.1">IO_D7</text>
<text x="53.6" y="35.5">IO_D9</text>
<text x="100" y="31.8">GND</text>
<text x="102.9" y="35.5">LVDS_D0_P</text>
<text x="141.1" y="35.5">LVDS_D0_N</text>
<text x="150.2" y="31.8">GND</text>
<text x="216.2" y="35.5">FPGA_IIC_SCL</text>
<text x="243.3" y="30.6">FPGA_D3</text>
<text x="270.4" y="30.6">IO_D3</text>
<text x="15.2" y="39.2">VCC_5V</text>
<text x="26.5" y="40.5">IO_D10</text>
<text x="53.6" y="40.5">IO_D11</text>
<text x="71.4" y="39.2">GND</text>
<text x="102.9" y="40.5">LVDS_D2_P</text>
<text x="102.9" y="38">LVDS_D1_P</text>
<text x="141.1" y="40.5">LVDS_D2_N</text>
<text x="141.1" y="38">LVDS_D1_N</text>
<text x="216.2" y="38">FPGA_IIC_SDA</text>
<text x="243.3" y="40.5">FPGA_D4</text>
<text x="270.4" y="40.5">IO_D4</text>
<text x="26.5" y="42.9">IO_D12</text>
<text x="26.5" y="45.4">IO_D14</text>
<text x="26.5" y="47.8">IO_D16</text>
<text x="53.6" y="42.9">IO_D13</text>
<text x="53.6" y="45.4">IO_D15</text>
<text x="53.6" y="47.8">IO_D17</text>
<text x="85.3" y="46.6">GND</text>
<text x="102.9" y="42.9">LVDS_CLK_P</text>
<text x="102.9" y="47.8">IO_DB1</text>
<text x="141.1" y="42.9">LVDS_CLK_N</text>
<text x="142.3" y="47.8">IO_DB0</text>
<text x="165" y="46.6">GND</text>
<text x="243.3" y="42.9">FPGA_D5</text>
<text x="243.3" y="45.4">FPGA_D6</text>
<text x="243.3" y="47.8">FPGA_D7</text>
<text x="270.4" y="42.9">IO_D5</text>
<text x="270.4" y="45.4">IO_D6</text>
<text x="270.4" y="47.8">IO_D7</text>
<text x="26.5" y="50.3">IO_D18</text>
<text x="26.5" y="52.8">IO_D20</text>
<text x="53.6" y="50.3">IO_D19</text>
<text x="53.6" y="52.8">IO_D21</text>
<text x="102.9" y="50.3">IO_DB3</text>
<text x="102.9" y="52.8">IO_DB5</text>
<text x="142.3" y="50.3">IO_DB2</text>
<text x="142.3" y="52.8">IO_DB4</text>
<text x="174.4" y="49.1">GND</text>
<text x="211.3" y="49.1">GND</text>
<text x="26.5" y="55.2">IO_D22</text>
<text x="26.5" y="57.7">IO_D24</text>
<text x="53.6" y="55.2">IO_D23</text>
<text x="53.6" y="57.7">IO_D25</text>
<text x="102.9" y="55.2">IO_DB7</text>
<text x="102.9" y="57.7">IO_DB9</text>
<text x="142.3" y="55.2">IO_DB6</text>
<text x="142.3" y="57.7">IO_DB8</text>
<text x="243.3" y="57.7">FPGA_D8</text>
<text x="270.4" y="57.7">IO_D8</text>
<text x="13.5" y="61.4">VCC_3.3V</text>
<text x="26.5" y="62.6">IO_D26</text>
<text x="26.5" y="65.1">IO_D28</text>
<text x="53.6" y="62.6">IO_D27</text>
<text x="53.6" y="65.1">IO_D29</text>
<text x="71.4" y="61.4">GND</text>
<text x="102.9" y="62.6">IO_DB13</text>
<text x="102.9" y="65.1">IO_DB15</text>
<text x="102.9" y="60.2">IO_DB11</text>
<text x="142.3" y="62.6">IO_DB12</text>
<text x="142.3" y="65.1">IO_DB14</text>
<text x="142.3" y="60.2">IO_DB10</text>
<text x="178" y="62.6">IO_DB0</text>
<text x="178" y="65.1">IO_DB1</text>
<text x="207.6" y="62.6">FPGA_DB0</text>
<text x="207.6" y="65.1">FPGA_DB1</text>
<text x="243.3" y="60.2">FPGA_D9</text>
<text x="243.3" y="62.6">FPGA_D10</text>
<text x="243.3" y="65.1">FPGA_D11</text>
<text x="270.4" y="60.2">IO_D9</text>
<text x="270.4" y="62.6">IO_D10</text>
<text x="270.4" y="65.1">IO_D11</text>
<text x="26.5" y="67.6">IO_D30</text>
<text x="26.5" y="70">IO_D32</text>
<text x="53.6" y="67.6">IO_D31</text>
<text x="53.6" y="70">IO_D33</text>
<text x="102.9" y="67.6">IO_DB17</text>
<text x="102.9" y="70">IO_DB19</text>
<text x="142.3" y="67.6">IO_DB16</text>
<text x="142.3" y="70">IO_DB18</text>
<text x="178" y="67.6">IO_DB2</text>
<text x="178" y="70">IO_DB3</text>
<text x="207.6" y="67.6">FPGA_DB2</text>
<text x="207.6" y="70">FPGA_DB3</text>
<text x="26.5" y="72.5">IO_D34</text>
<text x="53.6" y="72.5">IO_D35</text>
<text x="88.9" y="73.7">GND</text>
<text x="158.8" y="73.7">GND</text>
<text x="243.3" y="74.9">FPGA_D12</text>
<text x="243.3" y="77.4">FPGA_D13</text>
<text x="270.4" y="74.9">IO_D12</text>
<text x="270.4" y="77.4">IO_D13</text>
<text x="178" y="79.9">IO_DB4</text>
<text x="178" y="82.3">IO_DB5</text>
<text x="207.6" y="79.9">FPGA_DB4</text>
<text x="207.6" y="82.3">FPGA_DB5</text>
<text x="243.3" y="79.9">FPGA_D14</text>
<text x="243.3" y="82.3">FPGA_D15</text>
<text x="270.4" y="79.9">IO_D14</text>
<text x="270.4" y="82.3">IO_D15</text>
<text x="178" y="84.8">IO_DB6</text>
<text x="178" y="87.2">IO_DB7</text>
<text x="207.6" y="84.8">FPGA_DB6</text>
<text x="207.6" y="87.2">FPGA_DB7</text>
<text x="243.3" y="92.2">FPGA_D16</text>
<text x="243.3" y="94.7">FPGA_D17</text>
<text x="270.4" y="92.2">IO_D16</text>
<text x="270.4" y="94.7">IO_D17</text>
<text x="32.7" y="98.3">FPGA_D[35..0]</text>
<text x="47.5" y="99.6">FPGA_D[35..0]</text>
<text x="70.9" y="98.3">FPGA_DB[19..0]</text>
<text x="88.1" y="99.6">FPGA_DB[19..0]</text>
<text x="114" y="98.3">FPGA_IIC_SCL</text>
<text x="114" y="100.8">FPGA_IIC_SDA</text>
<text x="132.5" y="99.6">FPGA_IIC_SCL</text>
<text x="178" y="97.1">IO_DB8</text>
<text x="178" y="99.6">IO_DB9</text>
<text x="207.6" y="97.1">FPGA_DB8</text>
<text x="207.6" y="99.6">FPGA_DB9</text>
<text x="243.3" y="97.1">FPGA_D18</text>
<text x="243.3" y="99.6">FPGA_D19</text>
<text x="270.4" y="97.1">IO_D18</text>
<text x="270.4" y="99.6">IO_D19</text>
<text x="132.5" y="102">FPGA_IIC_SDA</text>
<text x="178" y="102">IO_DB10</text>
<text x="178" y="104.5">IO_DB11</text>
<text x="207.6" y="102">FPGA_DB10</text>
<text x="207.6" y="104.5">FPGA_DB11</text>
<text x="20.4" y="108.2">FPGA_D0</text>
<text x="20.4" y="110.7">FPGA_D1</text>
<text x="20.4" y="113.1">FPGA_D2</text>
<text x="36.4" y="108.2">FPGA_D20</text>
<text x="36.4" y="110.7">FPGA_D21</text>
<text x="36.4" y="113.1">FPGA_D22</text>
<text x="243.3" y="109.4">FPGA_D20</text>
<text x="243.3" y="111.9">FPGA_D21</text>
<text x="270.4" y="109.4">IO_D20</text>
<text x="270.4" y="111.9">IO_D21</text>
<text x="20.4" y="115.6">FPGA_D3</text>
<text x="20.4" y="118.1">FPGA_D4</text>
<text x="36.4" y="115.6">FPGA_D23</text>
<text x="36.4" y="118.1">FPGA_D24</text>
<text x="179.2" y="118.1">IO_DB12</text>
<text x="207.6" y="118.1">FPGA_DB12</text>
<text x="243.3" y="114.3">FPGA_D22</text>
<text x="243.3" y="116.8">FPGA_D23</text>
<text x="270.4" y="114.3">IO_D22</text>
<text x="270.4" y="116.8">IO_D23</text>
<text x="20.4" y="120.5">FPGA_D5</text>
<text x="20.4" y="123">FPGA_D6</text>
<text x="20.4" y="125.4">FPGA_D7</text>
<text x="36.4" y="120.5">FPGA_D25</text>
<text x="36.4" y="123">FPGA_D26</text>
<text x="36.4" y="125.4">FPGA_D27</text>
<text x="179.2" y="120.5">IO_DB13</text>
<text x="179.2" y="123">IO_DB14</text>
<text x="179.2" y="125.4">IO_DB15</text>
<text x="207.6" y="120.5">FPGA_DB13</text>
<text x="207.6" y="123">FPGA_DB14</text>
<text x="207.6" y="125.4">FPGA_DB15</text>
<text x="20.4" y="127.9">FPGA_D8</text>
<text x="20.4" y="130.3">FPGA_D9</text>
<text x="36.4" y="127.9">FPGA_D28</text>
<text x="36.4" y="130.3">FPGA_D29</text>
<text x="243.3" y="126.7">FPGA_D24</text>
<text x="243.3" y="129.1">FPGA_D25</text>
<text x="243.3" y="131.6">FPGA_D26</text>
<text x="270.4" y="126.7">IO_D24</text>
<text x="270.4" y="129.1">IO_D25</text>
<text x="270.4" y="131.6">IO_D26</text>
<text x="20.4" y="132.8">FPGA_D10</text>
<text x="20.4" y="135.3">FPGA_D11</text>
<text x="20.4" y="137.8">FPGA_D12</text>
<text x="36.4" y="132.8">FPGA_D30</text>
<text x="36.4" y="135.3">FPGA_D31</text>
<text x="36.4" y="137.8">FPGA_D32</text>
<text x="96.7" y="136.5">LVDS_D1_N</text>
<text x="112.7" y="137.8">LVDS_D1_N</text>
<text x="179.2" y="137.8">IO_DB16</text>
<text x="207.6" y="137.8">FPGA_DB16</text>
<text x="243.3" y="134.1">FPGA_D27</text>
<text x="270.4" y="134.1">IO_D27</text>
<text x="20.4" y="140.2">FPGA_D13</text>
<text x="20.4" y="142.7">FPGA_D14</text>
<text x="36.4" y="140.2">FPGA_D33</text>
<text x="36.4" y="142.7">FPGA_D34</text>
<text x="96.7" y="139">LVDS_D1_P</text>
<text x="112.7" y="140.2">LVDS_D1_P</text>
<text x="179.2" y="140.2">IO_DB17</text>
<text x="179.2" y="142.7">IO_DB18</text>
<text x="207.6" y="140.2">FPGA_DB17</text>
<text x="207.6" y="142.7">FPGA_DB18</text>
<text x="243.3" y="143.9">FPGA_D28</text>
<text x="270.4" y="143.9">IO_D28</text>
<text x="20.4" y="145.2">FPGA_D15</text>
<text x="20.4" y="147.6">FPGA_D16</text>
<text x="36.4" y="145.2">FPGA_D35</text>
<text x="179.2" y="145.2">IO_DB19</text>
<text x="207.6" y="145.2">FPGA_DB19</text>
<text x="243.3" y="146.4">FPGA_D29</text>
<text x="243.3" y="148.8">FPGA_D30</text>
<text x="270.4" y="146.4">IO_D29</text>
<text x="270.4" y="148.8">IO_D30</text>
<text x="20.4" y="150.1">FPGA_D17</text>
<text x="20.4" y="152.5">FPGA_D18</text>
<text x="20.4" y="155">FPGA_D19</text>
<text x="96.7" y="155">LVDS_CLK_P</text>
<text x="96.7" y="152.5">LVDS_CLK_N</text>
<text x="109" y="153.8">LVDS_CLK_N</text>
<text x="243.3" y="151.3">FPGA_D31</text>
<text x="270.4" y="151.3">IO_D31</text>
<text x="109" y="156.2">LVDS_CLK_P</text>
<text x="243.3" y="161.2">FPGA_D32</text>
<text x="270.4" y="161.2">IO_D32</text>
<text x="95.5" y="167.3">LVDS_D2_N</text>
<text x="243.3" y="163.6">FPGA_D33</text>
<text x="243.3" y="166.1">FPGA_D34</text>
<text x="270.4" y="163.6">IO_D33</text>
<text x="270.4" y="166.1">IO_D34</text>
<text x="95.5" y="169.8">LVDS_D2_P</text>
<text x="109" y="168.5">LVDS_D2_N</text>
<text x="109" y="171">LVDS_D2_P</text>
<text x="243.3" y="168.5">FPGA_D35</text>
<text x="270.4" y="168.5">IO_D35</text>
<text x="96.7" y="183.3">LVDS_D0_N</text>
<text x="96.7" y="185.8">LVDS_D0_P</text>
<text x="109" y="184.6">LVDS_D0_N</text>
<text x="109" y="187">LVDS_D0_P</text>
</g>
<g font-size="2.2" fill="#4c4c4c">
<text x="58.5" y="103.3">FPGA_DB0</text>
<text x="58.5" y="105.7">FPGA_DB1</text>
<text x="73.3" y="105.7">FPGA_DB11</text>
<text x="73.3" y="103.3">FPGA_DB10</text>
<text x="58.5" y="108.2">FPGA_DB2</text>
<text x="58.5" y="110.7">FPGA_DB3</text>
<text x="58.5" y="113.1">FPGA_DB4</text>
<text x="73.3" y="113.1">FPGA_DB14</text>
<text x="73.3" y="108.2">FPGA_DB12</text>
<text x="73.3" y="110.7">FPGA_DB13</text>
<text x="58.5" y="115.6">FPGA_DB5</text>
<text x="58.5" y="118.1">FPGA_DB6</text>
<text x="73.3" y="115.6">FPGA_DB15</text>
<text x="73.3" y="118.1">FPGA_DB16</text>
<text x="58.5" y="120.5">FPGA_DB7</text>
<text x="58.5" y="123">FPGA_DB8</text>
<text x="58.5" y="125.4">FPGA_DB9</text>
<text x="73.3" y="120.5">FPGA_DB17</text>
<text x="73.3" y="123">FPGA_DB18</text>
<text x="73.3" y="125.4">FPGA_DB19</text>
</g>
</svg>
